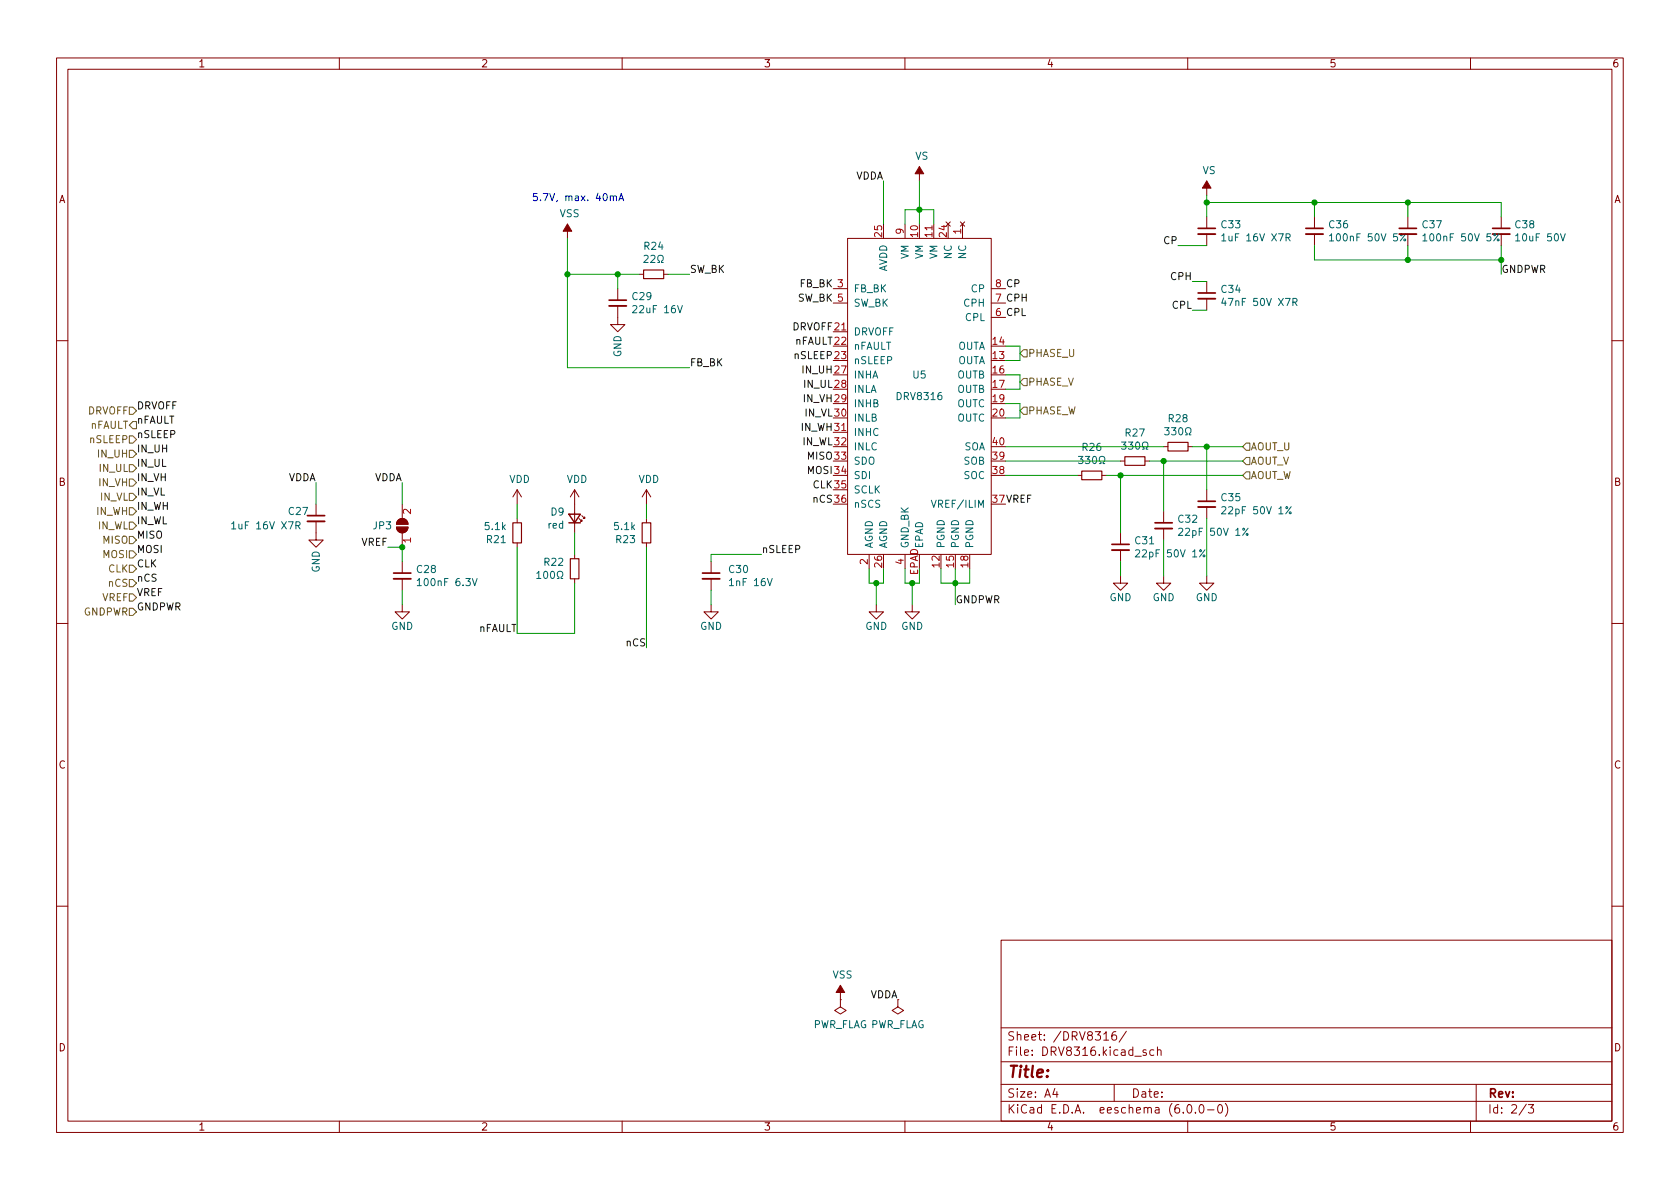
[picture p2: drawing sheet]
<svg xmlns="http://www.w3.org/2000/svg" width="297mm" height="210mm" viewBox="0 0 297 210" stroke-linecap="round" stroke-linejoin="round" font-family="sans-serif">
<g fill="none" stroke="#840000" stroke-width=".18">
<path d="M10 10.2h277v190.1h-277zM12 12.2h273v186.1h-273zM60 10.2v2M110 10.2v2M160 10.2v2M210 10.2v2M260 10.2v2M100.3 39.6v2.6M160 39.6v2.6M162.6 29.5v2.5M165.1 39.6v2.6M167.3 39.2l.7 .8"/>
<path d="M168 39.2l-.7 .8M169.8 39.2l.8 .8M170.2 39.6v2.6M170.6 39.2l-.8 .8M213.4 32v2.5M213.4 38.3v2.1M232.4 38.3v2.1M248.9 38.3v2.1M265.4 38.3v2.1M109.2 54.1v3.3h1.3l-1.3 1.3-1.3-1.3h1.3M109.2 51v2.1M113 48.5h.8"/>
<path d="M117.3 48.5h.8M147.3 58.7h2.6M147.3 51h2.6M147.3 53.6h2.6M149.9 42.2h25.4v55.8h-25.4zM175.3 51h2.5M175.3 53.6h2.5M175.3 56.1h2.5M213.4 41.4v2M213.4 49.8v2M213.4 52.8v2.1M232.4 41.4v2"/>
<path d="M248.9 41.4v2M265.4 41.4v2M10 60.2h2M147.3 76.4h2.6M205.7 79h.8M210.1 79h.7M285 60.2h2M55.9 92.2v3.3h1.2l-1.2 1.3-1.3-1.3h1.3M55.9 89.1v2.1M70.1 93.2h2a1.02 1.02 0 0 1-1 1 1.02 1.02 0 0 1-1-1zM70.4 92a1.02 1.02 0 0 1 1.1-.2 1.02 1.02 0 0 1 .6 .9h-2zM71.1 89.1v2.6"/>
<path d="M71.1 94.2v2.6M71.1 99.3v2M91.4 86.6l-.7 1.3M91.4 86.6v2.5M91.4 91.7v.8M91.4 96v.8M91.4 86.6l.8 1.3M101.6 86.6l-.8 1.3M101.6 86.6v7.6M101.6 98v.8M101.6 86.6l.8 1.3M102.4 91.7l.5 .5v-.3v.3h-.3"/>
<path d="M102.9 91.2l.5 .5v-.3v.3h-.3M114.3 86.6l-.8 1.3M114.3 86.6v2.5M114.3 91.7v.8M114.3 96v.8M114.3 86.6l.8 1.3M125.7 99.3v2M153.7 98v2.6M160 98v2.6M190.5 84.1h.8M194.8 84.1h.8M198.1 81.5h.8"/>
<path d="M198.1 94.2v2.1M198.1 97.3v2M202.4 81.5h.8M205.7 90.4v2.1M205.7 93.5v2M213.4 86.6v2M213.4 89.7v2M10 110.2h2M71.1 106.9v1.3h1.3l-1.3 1.3-1.3-1.3h1.3M71.1 102.4v2M101.6 102.4v.7M125.7 106.9v1.3h1.3l-1.3 1.3-1.2-1.3h1.2"/>
<path d="M125.7 102.4v2M154.9 106.9v1.3h1.3l-1.3 1.3-1.2-1.3h1.2M161.3 106.9v1.3h1.3l-1.3 1.3-1.3-1.3h1.3M198.1 101.8v1.3h1.3l-1.3 1.3-1.3-1.3h1.3M205.7 101.8v1.3h1.3l-1.3 1.3-1.2-1.3h1.2M213.4 101.8v1.3h1.2l-1.2 1.3-1.3-1.3h1.3M285 110.2h2M10 160.2h2M148.6 176.8v1.2l1 .7-1 .6-1-.6 1-.7M148.6 176.8h.1M148.6 174.2v2.6M158.7 176.8v1.2l1.1 .7-1.1 .6-1-.6 1-.7"/>
<path d="M177 166.3h108v32h-108zM285 160.2h2M60 198.3v2M110 198.3v2M160 198.3v2M177 194.8h108M177 191.8h108M177 187.8h108M177 181.8h108M186.5 192.5l-.4 1h1M186.9 193v1M195.1 183.9h.9"/>
<path d="M197 191.8v3M197.3 182.4a.59 .59 0 0 0-.7 .7v.5l.1 .3h.4l.3-.1v-.5l-.1-.2-.4-.1-.3 .3M199.1 182.4l-1.2 1.9M202.6 185.7l-.3-.1-.2 .2v.3l.5 .1v.4h-.5M204 185.7l-.4-.1-.3 .3v.4l.1 .3h.6M204.6 185.8l.3-.2 .3 .1 .1 .9M204.6 185.1v1.5M210 198.3v2M210.1 195.4l.1-.1a.81 .81 0 0 1 .6 .7 .81 .81 0 0 1-.3 .8h-.1a.81 .81 0 0 1-.6-.6 .81 .81 0 0 1 .3-.8zM211.4 196.7v.1M212.1 195.5l.3-.2a.81 .81 0 0 1 .5 .7 .81 .81 0 0 1-.3 .8h-.1a.81 .81 0 0 1-.4-1.3zM213.5 196.3h1.1"/>
<path d="M215.5 195.4l.1-.1a.81 .81 0 0 1 .6 .7 .81 .81 0 0 1-.3 .8h-.1a.81 .81 0 0 1-.6-.6 .81 .81 0 0 1 .3-.8zM216.6 195.1a1.72 1.72 0 0 1 0 2.3M260 198.3v2M261 191.8v6.5M269.9 195.3l-1.3 1.9M270.2 195.3h1l-.6 .6 .5 .1v.7l-.2 .1h-.5l-.2-.1"/>
</g>
<path d="M107.7 54.1h3M211.8 52.8h3.1M211.8 41.4h3.1M230.9 41.4h3M247.4 41.4h3M263.9 41.4h3.1M54.4 92.2h3M196.6 97.3h3M204.2 93.5h3.1M211.8 89.7h3.1M69.6 102.4h3M124.2 102.4h3.1" fill="none" stroke="#840000" stroke-width=".33"/>
<path d="M107.7 53.1h3M211.8 51.8h3.1M211.8 40.4h3.1M230.9 40.4h3M247.4 40.4h3M263.9 40.4h3.1M54.4 91.2h3M196.6 96.3h3M204.2 92.5h3.1M211.8 88.6h3.1M69.6 101.3h3M124.2 101.3h3.1" fill="none" stroke="#840000" stroke-width=".3"/>
<g fill="none" stroke="#006464" stroke-width=".18">
<path d="M113.9 45.3l.5-.2 .2 .4-.8 .9h.8M115.1 45.3l.5-.2 .2 .4-.8 .9h.8M116.3 46.4h.3v-.2a.54 .54 0 0 1-.3-.8 .54 .54 0 0 1 .8-.2 .58 .58 0 0 1-.1 1v.2h.3M119.8 54l.4 1.3 .4-1.3M216 41.7l.4-.4v1.3M216 42.6h.7M216.3 52.7l-.3 .9h.8M227.4 42l.6-.1 .1-.1v-.3l-.7-.2v1.3M227.7 42l.4 .6M228.6 53.4h.6l.1-.2v-.3l-.7-.1v1.2M228.9 53.4l.4 .6M235.1 41.7l.3-.4v1.3"/>
<path d="M235.1 42.6h.7M248.6 41.3l-1 1.3M251.6 41.7l.3-.4v1.3M251.6 42.6h.7M265.1 41.3l-1 1.3M268 41.7l.3-.4v1.3M268 42.6h.7M275.9 41.3l.4 1.3 .5-1.3M198.3 78.2h.8l-.4 .4 .3 .2v.5l-.2 .1-.5-.1M199.5 78.2h.8l-.4 .4 .3 .2v.5l-.1 .1-.6-.1M201 78.2h.1a.68 .68 0 0 1 .4 .6 .68 .68 0 0 1-.4 .6 .84 .84 0 0 1-.1-1.2zM202 79.4h.3v-.2a.54 .54 0 0 1-.3-.7 .54 .54 0 0 1 .8-.3 .58 .58 0 0 1-.1 1v.2h.3"/>
<path d="M205.9 75.6h.8l-.4 .5 .3 .1v.6l-.1 .1-.6-.1M207.1 75.6h.8l-.4 .5 .4 .1v.6l-.2 .1-.6-.1M208.6 75.7l.1-.1a.68 .68 0 0 1 .4 .7 .68 .68 0 0 1-.4 .6 .84 .84 0 0 1-.1-1.2zM209.6 76.9h.3v-.2a.54 .54 0 0 1-.3-.8 .54 .54 0 0 1 .8-.2 .58 .58 0 0 1-.1 1v.2h.3M41 92.6l.3-.3v1.2M41 93.5h.7M52.3 92.9h.6l.2-.2-.1-.3-.7-.1v1.2M52.6 92.9l.5 .6M164.7 88.5l.4 1.2 .4-1.2M190.7 80.7h.8l-.5 .5 .4 .1v.6l-.2 .1-.5-.1M191.9 80.7h.8l-.4 .5 .3 .1v.6l-.2 .1-.5-.1M193.3 80.8l.2-.1a.68 .68 0 0 1 .4 .6 .68 .68 0 0 1-.4 .7 .84 .84 0 0 1-.2-1.2z"/>
<path d="M194.4 82h.3v-.3a.54 .54 0 0 1-.3-.7 .54 .54 0 0 1 .8-.2 .58 .58 0 0 1-.2 .9v.3h.3M200.8 97.3l.5-.1 .2 .4-.8 .9h.8M208.4 93.5l.5-.1 .2 .4-.8 .9h.8M213.1 97.2l-1 1.3M216 89.7l.5-.1 .2 .4-.7 .9h.7M220.7 93.4l-1 1.3M228.3 89.6l-1 1.3M73.8 102.7l.3-.4v1.3M73.8 103.6h.7M83.5 102.3l.4 1.3 .5-1.3M94.9 101.4l.4-.4v1.3M94.9 102.3h.7"/>
<path d="M96.2 101.1l.2-.1a.68 .68 0 0 1 .5 .7 .68 .68 0 0 1-.5 .6l-.2-.1-.1-.4zM97.4 101.1l.2-.1a.68 .68 0 0 1 .5 .7 .68 .68 0 0 1-.5 .6l-.2-.1-.1-.4zM98.5 102.3h.3v-.2a.54 .54 0 0 1-.2-.8 .54 .54 0 0 1 .7-.2 .58 .58 0 0 1-.1 1v.2h.3"/>
<circle cx="248.4" cy="42.4" r=".18"/>
<circle cx="264.9" cy="42.4" r=".18"/>
<circle cx="212.9" cy="98.3" r=".18"/>
<circle cx="220.5" cy="94.5" r=".18"/>
<circle cx="228.1" cy="90.7" r=".18"/>
</g>
<path d="M113.8 47.7h3.5v1.6h-3.5zM206.5 78.2h3.6v1.6h-3.6zM90.7 92.5h1.5v3.5h-1.5zM100.8 98.8h1.6v3.6h-1.6zM113.5 92.5h1.6v3.5h-1.6zM191.3 83.3h3.5v1.5h-3.5zM198.9 80.8h3.5v1.5h-3.5z" fill="none" stroke="#840000" stroke-width=".2"/>
<g fill="#840000" stroke="#840000" stroke-width=".18">
<path d="M162.6 29.5l.7 1.2h-1.5z"/>
<path d="M100.3 39.6l.8 1.3h-1.5z"/>
<path d="M70.1 93.2h2a1.02 1.02 0 0 1-1 1 1.02 1.02 0 0 1-1-1z"/>
<path d="M70.4 92a1.02 1.02 0 0 1 1.1-.2 1.02 1.02 0 0 1 .6 .9h-2z"/>
<path d="M213.4 32l.7 1.3h-1.5z"/>
<path d="M148.6 174.2l.8 1.3h-1.6z"/>
</g>
<path d="M100.6 90.9h2l-1 1.6zM100.6 92.5h2" fill="none" stroke="#840000" stroke-width=".25"/>
<g fill="none" stroke="#725600" stroke-width=".18">
<path d="M22.9 77.1h.6l.6 .6-.6 .7h-.6zM22.9 72h.6l.6 .6-.6 .7h-.6zM22.9 79.6h.6l.6 .7-.6 .6h-.6zM23.5 74.5h.6v1.3h-.6l-.6-.6zM181 66.9h.6v1.3h-.6l-.7-.6zM181 61.8h.6v1.3h-.6l-.7-.6zM181 72h.6v1.3h-.6l-.7-.7zM220.3 78.4h.7v1.2h-.7l-.6-.6zM22.9 82.2h.6l.6 .6-.6 .6h-.6zM22.9 84.7h.6l.6 .6-.6 .7h-.6zM22.9 94.9h.6l.6 .6-.6 .6h-.6zM22.9 87.2h.6l.6 .7-.6 .6h-.6z"/>
<path d="M22.9 92.3h.6l.6 .7-.6 .6h-.6zM22.9 99.9h.6l.6 .7-.6 .6h-.6zM22.9 97.4h.6l.6 .6-.6 .7h-.6zM22.9 89.8h.6l.6 .6-.6 .7h-.6zM220.3 80.9h.7v1.3h-.7l-.6-.7zM220.3 83.4h.7v1.3h-.7l-.6-.6zM22.9 107.6h.6l.6 .6-.6 .6h-.6zM22.9 105h.6l.6 .7-.6 .6h-.6zM22.9 102.5h.6l.6 .6-.6 .7h-.6z"/>
</g>
<path d="M107.9 34.8l.2-.2 .3 .1v.8M108.4 34.8l.2-.2 .3 .1 .1 .8M109.4 35.5l.4-1.3 .5 1.3M109.5 35.1h.6" fill="none" stroke="#0000c2" stroke-width=".18"/>
<g fill="none" stroke="#009600" stroke-width=".18">
<path d="M156.2 32v7.6M160 39.6v-2.5h5.1v2.5M162.6 32v7.6M213.4 34.5v3.8M213.4 35.8h52v2.5M232.4 35.8v2.5M248.9 35.8v2.5M100.3 48.5h12.7M100.3 42.2v22.8h21.6M109.2 48.5v2.5M118.1 48.5h3.8M208.3 43.4h5.1"/>
<path d="M210.8 49.8h2.6M210.8 54.9h2.6M232.4 43.4v2.6h33M248.9 43.4v2.6M265.4 43.4v5.1M177.8 79h27.9M177.8 61.2h2.5v2.5h-2.5M177.8 66.3h2.5v2.5h-2.5M177.8 71.4h2.5v2.5h-2.5M210.8 79h8.9M213.4 79v7.6M55.9 85.3v3.8"/>
<path d="M68.6 96.8h2.5v2.5M71.1 85.3v3.8M91.4 96.8v15.2h10.2v-8.9M91.4 89.1v2.6M101.6 94.2v3.8M114.3 89.1v2.6M114.3 96.8v17.7M134.6 98h-8.9v1.3M177.8 84.1h12.7M177.8 81.5h20.3M195.6 84.1h24.1M198.1 84.1v10.1"/>
<path d="M198.1 99.3v2.5M203.2 81.5h16.5M205.7 81.5v8.9M205.7 95.5v6.3M213.4 91.7v10.1M71.1 104.4v2.5M125.7 104.4v2.5M153.7 100.6v2.5h2.5v-2.5M154.9 103.1v3.8M160 100.6v2.5h2.6v-2.5M161.3 103.1v3.8M166.4 100.6v2.5h5v-2.5"/>
<path d="M168.9 100.6v6.3"/>
</g>
<g fill="#009600" stroke="#009600" stroke-width=".18">
<circle cx="213.4" cy="79" r=".46"/>
<circle cx="198.1" cy="84.1" r=".46"/>
<circle cx="205.7" cy="81.5" r=".46"/>
<circle cx="154.9" cy="103.1" r=".46"/>
<circle cx="168.9" cy="103.1" r=".46"/>
<circle cx="161.3" cy="103.1" r=".46"/>
<circle cx="248.9" cy="46" r=".46"/>
<circle cx="248.9" cy="35.8" r=".46"/>
<circle cx="232.4" cy="35.8" r=".46"/>
<circle cx="213.4" cy="35.8" r=".46"/>
<circle cx="265.4" cy="46" r=".46"/>
<circle cx="71.1" cy="96.8" r=".46"/>
<circle cx="100.3" cy="48.5" r=".46"/>
<circle cx="109.2" cy="48.5" r=".46"/>
<circle cx="162.6" cy="37.1" r=".46"/>
</g>
<text font-size="2.8" fill="#840000" x="178" y="190.6">Title:</text>
<g font-size="2.1" fill="#840000">
<text x="178" y="184">Sheet: /DRV8316/</text>
<text x="178" y="186.7">File: DRV8316.kicad_sch</text>
<text x="178" y="196.9">KiCad E.D.A. eeschema (6.0.0-0)</text>
<text x="178" y="194.1">Size: A4</text>
<text x="200" y="194.1">Date:</text>
<text x="263" y="194.1">Rev:</text>
<text x="263" y="196.9">Id: 2/3</text>
</g>
<g font-size="1.8" fill="#840000">
<text x="35" y="11.9">1</text>
<text x="85" y="11.9">2</text>
<text x="135" y="11.9">3</text>
<text x="185" y="11.9">4</text>
<text x="235" y="11.9">5</text>
<text x="285" y="11.9">6</text>
<text x="10.3" y="35.9">A</text>
<text x="285.3" y="35.9">A</text>
<text x="10.3" y="85.9">B</text>
<text x="285.3" y="85.9">B</text>
<text x="10.3" y="135.9">C</text>
<text x="285.3" y="135.9">C</text>
<text x="10.3" y="185.9">D</text>
<text x="285.3" y="185.9">D</text>
<text x="35" y="199.9">1</text>
<text x="85" y="199.9">2</text>
<text x="135" y="199.9">3</text>
<text x="185" y="199.9">4</text>
<text x="235" y="199.9">5</text>
<text x="285" y="199.9">6</text>
</g>
<g font-size="1.8" fill="#006464">
<text x="161.8" y="28.2">VS</text>
<text x="212.6" y="30.8">VS</text>
<text x="98.9" y="38.4">VSS</text>
<text x="216" y="40.4">C33</text>
<text x="235" y="40.4">C36</text>
<text x="251.6" y="40.4">C37</text>
<text x="268" y="40.4">C38</text>
<text x="113.9" y="44.2">R24</text>
<text x="160.7" y="45.8" transform="rotate(-90 160.7 45.8)">VM</text>
<text x="163.2" y="45.8" transform="rotate(-90 163.2 45.8)">VM</text>
<text x="165.7" y="45.8" transform="rotate(-90 165.7 45.8)">VM</text>
<text x="168.3" y="45.7" transform="rotate(-90 168.3 45.7)">NC</text>
<text x="170.8" y="45.7" transform="rotate(-90 170.8 45.7)">NC</text>
<text x="216.7" y="42.7">1uF 16V X7R</text>
<text x="235.9" y="42.7">100nF 50V 5%</text>
<text x="252.4" y="42.7">100nF 50V 5%</text>
<text x="268.4" y="42.7">10uF 50V</text>
<text x="111.9" y="53.1">C29</text>
<text x="150.9" y="51.7">FB_BK</text>
<text x="156.8" y="48.2" transform="rotate(-90 156.8 48.2)">AVDD</text>
<text x="171.8" y="51.7">CP</text>
<text x="216" y="51.8">C34</text>
<text x="112.3" y="55.4">22uF 16V</text>
<text x="150.9" y="59.3">DRVOFF</text>
<text x="150.9" y="54.2">SW_BK</text>
<text x="170.5" y="54.2">CPH</text>
<text x="170.7" y="56.8">CPL</text>
<text x="216.8" y="54.1">47nF 50V X7R</text>
<text x="109.9" y="63.2" transform="rotate(-90 109.9 63.2)">GND</text>
<text x="150.9" y="61.8">nFAULT</text>
<text x="150.9" y="64.4">nSLEEP</text>
<text x="169.2" y="64.4">OUTA</text>
<text x="169.2" y="61.8">OUTA</text>
<text x="150.9" y="66.9">INHA</text>
<text x="150.9" y="69.5">INLA</text>
<text x="158.7" y="70.7">DRV8316</text>
<text x="161.4" y="66.9">U5</text>
<text x="169.2" y="66.9">OUTB</text>
<text x="169.2" y="69.5">OUTB</text>
<text x="150.9" y="72">INHB</text>
<text x="150.9" y="74.5">INLB</text>
<text x="150.9" y="77.1">INHC</text>
<text x="169.2" y="72">OUTC</text>
<text x="169.2" y="74.5">OUTC</text>
<text x="199" y="77.2">R27</text>
<text x="206.7" y="74.6">R28</text>
<text x="150.9" y="79.6">INLC</text>
<text x="150.9" y="82.2">SDO</text>
<text x="170.4" y="82.2">SOB</text>
<text x="170.4" y="79.6">SOA</text>
<text x="191.4" y="79.7">R26</text>
<text x="90" y="85.4">VDD</text>
<text x="100.2" y="85.4">VDD</text>
<text x="112.9" y="85.4">VDD</text>
<text x="150.9" y="84.7">SDI</text>
<text x="150.9" y="87.2">SCLK</text>
<text x="150.9" y="89.8">nSCS</text>
<text x="165.5" y="89.8">VREF/ILIM</text>
<text x="170.4" y="84.7">SOC</text>
<text x="216" y="88.6">C35</text>
<text x="41.7" y="93.6">1uF 16V X7R</text>
<text x="51.1" y="91.1">C27</text>
<text x="66" y="93.6">JP3</text>
<text x="85.8" y="93.7">5.1k</text>
<text x="96.9" y="93.5">red</text>
<text x="97.4" y="91.2">D9</text>
<text x="108.7" y="93.7">5.1k</text>
<text x="208.4" y="92.4">C32</text>
<text x="209.1" y="94.7">22pF 50V 1%</text>
<text x="216.7" y="90.9">22pF 50V 1%</text>
<text x="56.5" y="101.3" transform="rotate(-90 56.5 101.3)">GND</text>
<text x="73.8" y="101.3">C28</text>
<text x="86.1" y="96">R21</text>
<text x="96.3" y="100">R22</text>
<text x="109" y="96">R23</text>
<text x="129" y="101.3">C30</text>
<text x="154.3" y="97" transform="rotate(-90 154.3 97)">AGND</text>
<text x="156.8" y="97" transform="rotate(-90 156.8 97)">AGND</text>
<text x="160.7" y="97" transform="rotate(-90 160.7 97)">GND_BK</text>
<text x="163.2" y="97" transform="rotate(-90 163.2 97)">EPAD</text>
<text x="167" y="97" transform="rotate(-90 167 97)">PGND</text>
<text x="169.5" y="97" transform="rotate(-90 169.5 97)">PGND</text>
<text x="172.1" y="97" transform="rotate(-90 172.1 97)">PGND</text>
<text x="200.8" y="96.2">C31</text>
<text x="201.5" y="98.5">22pF 50V 1%</text>
<text x="74.4" y="103.6">100nF 6.3V</text>
<text x="129.3" y="103.6">1nF 16V</text>
<text x="196.2" y="106.3">GND</text>
<text x="203.8" y="106.3">GND</text>
<text x="211.4" y="106.3">GND</text>
<text x="69.2" y="111.4">GND</text>
<text x="123.8" y="111.4">GND</text>
<text x="153" y="111.4">GND</text>
<text x="159.3" y="111.4">GND</text>
<text x="147.2" y="173">VSS</text>
<text x="143.6" y="181.8">PWR_FLAG PWR_FLAG</text>
</g>
<text font-size="1.8" fill="#0000c2" x="94" y="35.5">5.7V, max. 40mA</text>
<g font-size="1.8" fill="#0f0f0f">
<text x="151.2" y="31.7">VDDA</text>
<text x="205.8" y="43.2">CP</text>
<text x="121.9" y="48.2">SW_BK</text>
<text x="140.9" y="53.3">SW_BK 5</text>
<text x="141.4" y="50.8">FB_BK 3</text>
<text x="176" y="53.3">7 CPH</text>
<text x="176" y="50.8">8 CP</text>
<text x="207.1" y="49.5">CPH</text>
<text x="265.4" y="48.2">GNDPWR</text>
<text x="140" y="58.4">DRVOFF21</text>
<text x="176" y="55.9">6 CPL</text>
<text x="207.3" y="54.6">CPL</text>
<text x="121.9" y="64.8">FB_BK</text>
<text x="140.4" y="63.5">nSLEEP 23</text>
<text x="140.4" y="60.9">nFAULT 22</text>
<text x="142" y="66">IN_UH27</text>
<text x="142.1" y="71.1">IN_VH29</text>
<text x="142.2" y="68.6">IN_UL 28</text>
<text x="24.1" y="72.4">DRVOFF</text>
<text x="24.1" y="77.5">nSLEEP</text>
<text x="24.1" y="74.9">nFAULT</text>
<text x="141.6" y="76.2">IN_WH31</text>
<text x="142.3" y="73.6">IN_VL 30</text>
<text x="24.1" y="80">IN_UH</text>
<text x="24.1" y="82.5">IN_UL</text>
<text x="141.8" y="78.7">IN_WL 32</text>
<text x="142.8" y="83.8">MOSI34</text>
<text x="142.8" y="81.3">MISO33</text>
<text x="24.1" y="85.1">IN_VH</text>
<text x="24.1" y="87.6">IN_VL</text>
<text x="50.9" y="85.1">VDDA</text>
<text x="66.1" y="85.1">VDDA</text>
<text x="143.7" y="86.3">CLK 35</text>
<text x="143.8" y="88.9">nCS 36</text>
<text x="175.5" y="88.9">37VREF</text>
<text x="24.1" y="95.2">MISO</text>
<text x="24.1" y="90.2">IN_WH</text>
<text x="24.1" y="92.7">IN_WL</text>
<text x="24.1" y="100.3">CLK</text>
<text x="24.1" y="97.8">MOSI</text>
<text x="63.9" y="96.5">VREF</text>
<text x="134.6" y="97.8">nSLEEP</text>
<text x="24.1" y="107.9">GNDPWR</text>
<text x="24.1" y="105.4">VREF</text>
<text x="24.1" y="102.9">nCS</text>
<text x="168.9" y="106.7">GNDPWR</text>
<text x="84.6" y="111.7">nFAULT</text>
<text x="110.8" y="114.3">nCS</text>
<text x="153.7" y="176.5">VDDA</text>
</g>
<g font-size="1.8" fill="#a90000">
<text x="156" y="41.9" transform="rotate(-90 156 41.9)">25</text>
<text x="159.8" y="41.4" transform="rotate(-90 159.8 41.4)">9</text>
<text x="162.3" y="41.9" transform="rotate(-90 162.3 41.9)">10</text>
<text x="164.8" y="41.9" transform="rotate(-90 164.8 41.9)">11</text>
<text x="167.4" y="41.9" transform="rotate(-90 167.4 41.9)">24</text>
<text x="169.9" y="41.4" transform="rotate(-90 169.9 41.4)">1</text>
<text x="175.5" y="63.5">13</text>
<text x="175.5" y="61">14</text>
<text x="175.5" y="66">16</text>
<text x="175.5" y="68.6">17</text>
<text x="175.5" y="71.1">19</text>
<text x="175.5" y="73.7">20</text>
<text x="175.5" y="83.8">38</text>
<text x="175.5" y="81.3">39</text>
<text x="175.5" y="78.7">40</text>
<text x="72.6" y="96" transform="rotate(-90 72.6 96)">1</text>
<text x="72.6" y="90.9" transform="rotate(-90 72.6 90.9)">2</text>
<text x="153.4" y="99.8" transform="rotate(-90 153.4 99.8)">2</text>
<text x="156" y="100.3" transform="rotate(-90 156 100.3)">26</text>
<text x="159.8" y="99.8" transform="rotate(-90 159.8 99.8)">4</text>
<text x="162.3" y="101.8" transform="rotate(-90 162.3 101.8)">EPAD</text>
<text x="166.1" y="100.3" transform="rotate(-90 166.1 100.3)">12</text>
<text x="168.7" y="100.3" transform="rotate(-90 168.7 100.3)">15</text>
<text x="171.2" y="100.3" transform="rotate(-90 171.2 100.3)">18</text>
</g>
<g font-size="1.8" fill="#725600">
<text x="181.7" y="63.1">PHASE_U</text>
<text x="181.7" y="68.2">PHASE_V</text>
<text x="15.5" y="73.3">DRVOFF</text>
<text x="15.9" y="75.8">nFAULT</text>
<text x="181.7" y="73.3">PHASE_W</text>
<text x="15.9" y="78.4">nSLEEP</text>
<text x="17.5" y="80.9">IN_UH</text>
<text x="17.6" y="83.4">IN_UL</text>
<text x="221.1" y="79.6">AOUT_U</text>
<text x="221.1" y="82.2">AOUT_V</text>
<text x="17.5" y="86">IN_VH</text>
<text x="17.7" y="88.5">IN_VL</text>
<text x="221.1" y="84.7">AOUT_W</text>
<text x="17.1" y="91.1">IN_WH</text>
<text x="17.3" y="93.6">IN_WL</text>
<text x="18.2" y="96.1">MISO</text>
<text x="18.2" y="98.7">MOSI</text>
<text x="19.1" y="101.2">CLK</text>
<text x="18" y="106.3">VREF</text>
<text x="19.2" y="103.8">nCS</text>
<text x="14.7" y="108.8">GNDPWR</text>
</g>
</svg>
